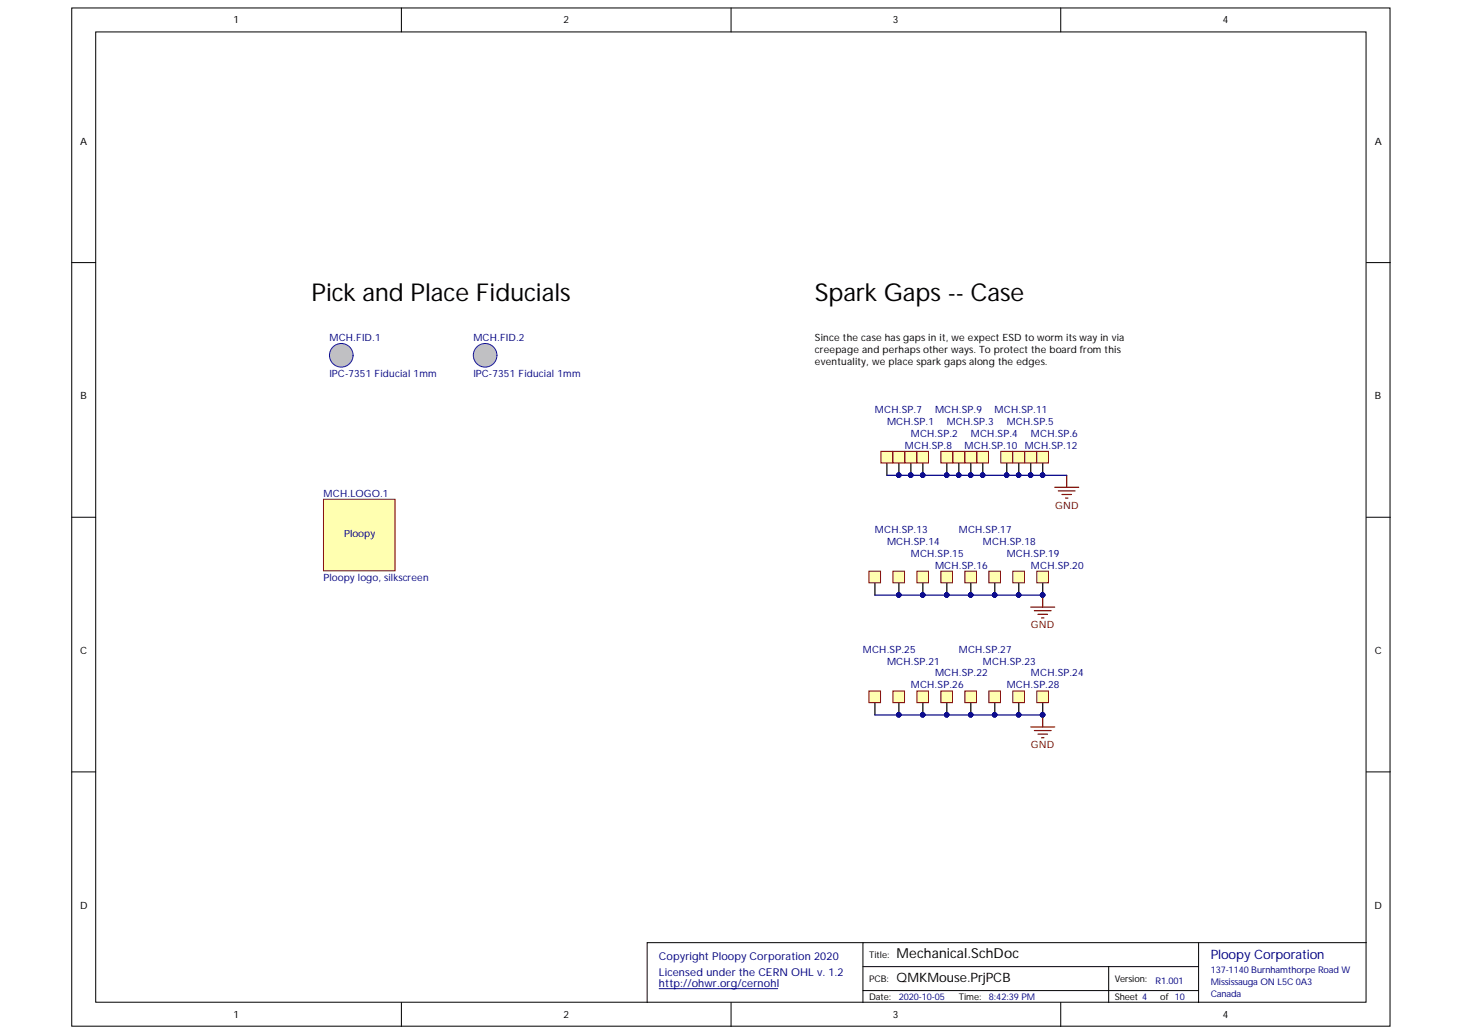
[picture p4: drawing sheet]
<svg xmlns="http://www.w3.org/2000/svg" width="297mm" height="210mm" viewBox="0 0 297 210" stroke-linecap="round" stroke-linejoin="round" font-family="sans-serif">
<g fill="#fff" stroke="#000" stroke-width=".2">
<path d="M14.6 1.6h267.4v206.5h-267.4z"/>
<path d="M19.4 6.5h257.8v196.8h-257.8z"/>
</g>
<g fill="none" stroke="#000" stroke-width=".2">
<path d="M81.4 1.6v4.9M148.3 1.6v4.9M215.2 1.6v4.9M14.6 53.3h4.8M277.2 53.3h4.9M14.6 104.9h4.8M277.2 104.9h4.9M14.6 156.5h4.8M277.2 156.5h4.9M175.1 191.2h-43.8v12.1M175.1 196h68.1M224.9 196v7.3"/>
<path d="M243.2 191.2v12.1M277.2 191.2h-102.1v12.1M81.4 203.3v4.9M148.3 203.3v4.9M175.1 200.9h68.1M215.2 203.3v4.9"/>
</g>
<path d="M133.7 200.5h24.1" fill="none" stroke="#000080" stroke-width=".2"/>
<g fill="#c0c0c0" stroke="#00f" stroke-width=".2">
<circle cx="69.2" cy="72.1" r="2.4"/>
<circle cx="98.4" cy="72.1" r="2.4"/>
</g>
<path d="M165.4 67.2h63.1v12.1h-63.1z" fill="#fff" stroke="#fff" stroke-width=".2"/>
<path d="M214 98.8h4.9M214.7 99.6h3.4M216.4 96.4v2.4M215.5 100.3h1.9M216.2 101h.5" fill="none" stroke="#800000" stroke-width=".24"/>
<path d="M179.9 94v2.4" fill="none" stroke="#000" stroke-width=".24"/>
<path d="M178.7 91.5h2.4v2.4h-2.4z" fill="#ffffb0" stroke="#800000" stroke-width=".2"/>
<path d="M179.9 96.4h36.5" fill="none" stroke="#000080" stroke-width=".24"/>
<g fill="#000080" stroke="#000080" stroke-width=".2">
<circle cx="211.5" cy="96.4" r=".45"/>
<circle cx="209.1" cy="96.4" r=".45"/>
<circle cx="206.7" cy="96.4" r=".45"/>
<circle cx="204.2" cy="96.4" r=".45"/>
<circle cx="199.4" cy="96.4" r=".45"/>
<circle cx="196.9" cy="96.4" r=".45"/>
<circle cx="194.5" cy="96.4" r=".45"/>
<circle cx="192.1" cy="96.4" r=".45"/>
<circle cx="187.2" cy="96.4" r=".45"/>
<circle cx="184.8" cy="96.4" r=".45"/>
<circle cx="182.3" cy="96.4" r=".45"/>
</g>
<path d="M182.4 94v2.4" fill="none" stroke="#000" stroke-width=".24"/>
<path d="M181.2 91.5h2.3v2.4h-2.3z" fill="#ffffb0" stroke="#800000" stroke-width=".2"/>
<g fill="#000080" stroke="#000080" stroke-width=".2">
<circle cx="182.3" cy="96.4" r=".45"/>
<circle cx="184.8" cy="96.4" r=".45"/>
</g>
<path d="M184.8 94v2.4" fill="none" stroke="#000" stroke-width=".24"/>
<path d="M183.6 91.5h2.4v2.4h-2.4z" fill="#ffffb0" stroke="#800000" stroke-width=".2"/>
<g fill="#000080" stroke="#000080" stroke-width=".2">
<circle cx="184.8" cy="96.4" r=".45"/>
<circle cx="187.2" cy="96.4" r=".45"/>
</g>
<path d="M187.2 94v2.4" fill="none" stroke="#000" stroke-width=".24"/>
<path d="M186 91.5h2.4v2.4h-2.4z" fill="#ffffb0" stroke="#800000" stroke-width=".2"/>
<g fill="#000080" stroke="#000080" stroke-width=".2">
<circle cx="187.2" cy="96.4" r=".45"/>
<circle cx="192.1" cy="96.4" r=".45"/>
</g>
<path d="M192.1 94v2.4" fill="none" stroke="#000" stroke-width=".24"/>
<path d="M190.9 91.5h2.4v2.4h-2.4z" fill="#ffffb0" stroke="#800000" stroke-width=".2"/>
<g fill="#000080" stroke="#000080" stroke-width=".2">
<circle cx="192.1" cy="96.4" r=".45"/>
<circle cx="194.5" cy="96.4" r=".45"/>
</g>
<path d="M194.5 94v2.4" fill="none" stroke="#000" stroke-width=".24"/>
<path d="M193.3 91.5h2.4v2.4h-2.4z" fill="#ffffb0" stroke="#800000" stroke-width=".2"/>
<g fill="#000080" stroke="#000080" stroke-width=".2">
<circle cx="194.5" cy="96.4" r=".45"/>
<circle cx="196.9" cy="96.4" r=".45"/>
</g>
<path d="M197 94v2.4" fill="none" stroke="#000" stroke-width=".24"/>
<path d="M195.8 91.5h2.3v2.4h-2.3z" fill="#ffffb0" stroke="#800000" stroke-width=".2"/>
<g fill="#000080" stroke="#000080" stroke-width=".2">
<circle cx="196.9" cy="96.4" r=".45"/>
<circle cx="199.4" cy="96.4" r=".45"/>
</g>
<path d="M199.4 94v2.4" fill="none" stroke="#000" stroke-width=".24"/>
<path d="M198.2 91.5h2.3v2.4h-2.3z" fill="#ffffb0" stroke="#800000" stroke-width=".2"/>
<g fill="#000080" stroke="#000080" stroke-width=".2">
<circle cx="199.4" cy="96.4" r=".45"/>
<circle cx="204.2" cy="96.4" r=".45"/>
</g>
<path d="M204.3 94v2.4" fill="none" stroke="#000" stroke-width=".24"/>
<path d="M203.1 91.5h2.3v2.4h-2.3z" fill="#ffffb0" stroke="#800000" stroke-width=".2"/>
<g fill="#000080" stroke="#000080" stroke-width=".2">
<circle cx="204.2" cy="96.4" r=".45"/>
<circle cx="206.7" cy="96.4" r=".45"/>
</g>
<path d="M206.7 94v2.4" fill="none" stroke="#000" stroke-width=".24"/>
<path d="M205.5 91.5h2.3v2.4h-2.3z" fill="#ffffb0" stroke="#800000" stroke-width=".2"/>
<g fill="#000080" stroke="#000080" stroke-width=".2">
<circle cx="206.7" cy="96.4" r=".45"/>
<circle cx="209.1" cy="96.4" r=".45"/>
</g>
<path d="M209.1 94v2.4" fill="none" stroke="#000" stroke-width=".24"/>
<path d="M207.9 91.5h2.4v2.4h-2.4z" fill="#ffffb0" stroke="#800000" stroke-width=".2"/>
<g fill="#000080" stroke="#000080" stroke-width=".2">
<circle cx="209.1" cy="96.4" r=".45"/>
<circle cx="211.5" cy="96.4" r=".45"/>
</g>
<path d="M211.6 94v2.4" fill="none" stroke="#000" stroke-width=".24"/>
<path d="M210.4 91.5h2.3v2.4h-2.3z" fill="#ffffb0" stroke="#800000" stroke-width=".2"/>
<circle cx="211.5" cy="96.4" r=".45" fill="#000080" stroke="#000080" stroke-width=".2"/>
<path d="M177.5 118.3v2.4" fill="none" stroke="#000" stroke-width=".24"/>
<path d="M176.3 115.8h2.4v2.4h-2.4z" fill="#ffffb0" stroke="#800000" stroke-width=".2"/>
<path d="M182.4 118.3v2.4" fill="none" stroke="#000" stroke-width=".24"/>
<circle cx="182.3" cy="120.7" r=".45" fill="#000080" stroke="#000080" stroke-width=".2"/>
<path d="M181.2 115.8h2.3v2.4h-2.3z" fill="#ffffb0" stroke="#800000" stroke-width=".2"/>
<g fill="#000080" stroke="#000080" stroke-width=".2">
<circle cx="182.3" cy="120.7" r=".45"/>
<circle cx="187.2" cy="120.7" r=".45"/>
</g>
<path d="M187.2 118.3v2.4" fill="none" stroke="#000" stroke-width=".24"/>
<path d="M186 115.8h2.4v2.4h-2.4z" fill="#ffffb0" stroke="#800000" stroke-width=".2"/>
<g fill="#000080" stroke="#000080" stroke-width=".2">
<circle cx="187.2" cy="120.7" r=".45"/>
<circle cx="192.1" cy="120.7" r=".45"/>
</g>
<path d="M192.1 118.3v2.4" fill="none" stroke="#000" stroke-width=".24"/>
<path d="M190.9 115.8h2.4v2.4h-2.4z" fill="#ffffb0" stroke="#800000" stroke-width=".2"/>
<g fill="#000080" stroke="#000080" stroke-width=".2">
<circle cx="192.1" cy="120.7" r=".45"/>
<circle cx="196.9" cy="120.7" r=".45"/>
</g>
<path d="M197 118.3v2.4" fill="none" stroke="#000" stroke-width=".24"/>
<path d="M195.8 115.8h2.3v2.4h-2.3z" fill="#ffffb0" stroke="#800000" stroke-width=".2"/>
<g fill="#000080" stroke="#000080" stroke-width=".2">
<circle cx="196.9" cy="120.7" r=".45"/>
<circle cx="201.8" cy="120.7" r=".45"/>
</g>
<path d="M201.8 118.3v2.4" fill="none" stroke="#000" stroke-width=".24"/>
<path d="M200.6 115.8h2.4v2.4h-2.4z" fill="#ffffb0" stroke="#800000" stroke-width=".2"/>
<g fill="#000080" stroke="#000080" stroke-width=".2">
<circle cx="201.8" cy="120.7" r=".45"/>
<circle cx="206.7" cy="120.7" r=".45"/>
</g>
<path d="M206.7 118.3v2.4" fill="none" stroke="#000" stroke-width=".24"/>
<path d="M205.5 115.8h2.3v2.4h-2.3z" fill="#ffffb0" stroke="#800000" stroke-width=".2"/>
<g fill="#000080" stroke="#000080" stroke-width=".2">
<circle cx="206.7" cy="120.7" r=".45"/>
<circle cx="211.5" cy="120.7" r=".45"/>
</g>
<path d="M211.6 118.3v2.4" fill="none" stroke="#000" stroke-width=".24"/>
<path d="M210.4 115.8h2.3v2.4h-2.3z" fill="#ffffb0" stroke="#800000" stroke-width=".2"/>
<g fill="#000080" stroke="#000080" stroke-width=".2">
<circle cx="211.5" cy="120.7" r=".45"/>
<circle cx="206.7" cy="120.7" r=".45"/>
<circle cx="201.8" cy="120.7" r=".45"/>
<circle cx="196.9" cy="120.7" r=".45"/>
<circle cx="192.1" cy="120.7" r=".45"/>
<circle cx="187.2" cy="120.7" r=".45"/>
<circle cx="182.3" cy="120.7" r=".45"/>
</g>
<path d="M177.5 120.7h34.1" fill="none" stroke="#000080" stroke-width=".24"/>
<path d="M65.6 101.3h14.6v14.5h-14.6z" fill="#ffffb0" stroke="#800000" stroke-width=".2"/>
<path d="M177.5 142.6v2.4" fill="none" stroke="#000" stroke-width=".24"/>
<path d="M176.3 140.1h2.4v2.4h-2.4z" fill="#ffffb0" stroke="#800000" stroke-width=".2"/>
<path d="M182.4 142.6v2.4" fill="none" stroke="#000" stroke-width=".24"/>
<circle cx="182.3" cy="145" r=".45" fill="#000080" stroke="#000080" stroke-width=".2"/>
<path d="M181.2 140.1h2.3v2.4h-2.3z" fill="#ffffb0" stroke="#800000" stroke-width=".2"/>
<g fill="#000080" stroke="#000080" stroke-width=".2">
<circle cx="182.3" cy="145" r=".45"/>
<circle cx="187.2" cy="145" r=".45"/>
</g>
<path d="M187.2 142.6v2.4" fill="none" stroke="#000" stroke-width=".24"/>
<path d="M186 140.1h2.4v2.4h-2.4z" fill="#ffffb0" stroke="#800000" stroke-width=".2"/>
<g fill="#000080" stroke="#000080" stroke-width=".2">
<circle cx="187.2" cy="145" r=".45"/>
<circle cx="192.1" cy="145" r=".45"/>
</g>
<path d="M192.1 142.6v2.4" fill="none" stroke="#000" stroke-width=".24"/>
<path d="M190.9 140.1h2.4v2.4h-2.4z" fill="#ffffb0" stroke="#800000" stroke-width=".2"/>
<g fill="#000080" stroke="#000080" stroke-width=".2">
<circle cx="192.1" cy="145" r=".45"/>
<circle cx="196.9" cy="145" r=".45"/>
</g>
<path d="M197 142.6v2.4" fill="none" stroke="#000" stroke-width=".24"/>
<path d="M195.8 140.1h2.3v2.4h-2.3z" fill="#ffffb0" stroke="#800000" stroke-width=".2"/>
<g fill="#000080" stroke="#000080" stroke-width=".2">
<circle cx="196.9" cy="145" r=".45"/>
<circle cx="201.8" cy="145" r=".45"/>
</g>
<path d="M201.8 142.6v2.4" fill="none" stroke="#000" stroke-width=".24"/>
<path d="M200.6 140.1h2.4v2.4h-2.4z" fill="#ffffb0" stroke="#800000" stroke-width=".2"/>
<g fill="#000080" stroke="#000080" stroke-width=".2">
<circle cx="201.8" cy="145" r=".45"/>
<circle cx="206.7" cy="145" r=".45"/>
</g>
<path d="M206.7 142.6v2.4" fill="none" stroke="#000" stroke-width=".24"/>
<path d="M205.5 140.1h2.3v2.4h-2.3z" fill="#ffffb0" stroke="#800000" stroke-width=".2"/>
<g fill="#000080" stroke="#000080" stroke-width=".2">
<circle cx="206.7" cy="145" r=".45"/>
<circle cx="211.5" cy="145" r=".45"/>
</g>
<path d="M211.6 142.6v2.4" fill="none" stroke="#000" stroke-width=".24"/>
<path d="M210.4 140.1h2.3v2.4h-2.3z" fill="#ffffb0" stroke="#800000" stroke-width=".2"/>
<g fill="#000080" stroke="#000080" stroke-width=".2">
<circle cx="211.5" cy="145" r=".45"/>
<circle cx="206.7" cy="145" r=".45"/>
<circle cx="201.8" cy="145" r=".45"/>
<circle cx="196.9" cy="145" r=".45"/>
<circle cx="192.1" cy="145" r=".45"/>
<circle cx="187.2" cy="145" r=".45"/>
<circle cx="182.3" cy="145" r=".45"/>
<circle cx="211.5" cy="120.7" r=".45"/>
</g>
<path d="M177.5 145h34.1" fill="none" stroke="#000080" stroke-width=".24"/>
<path d="M209.1 123.1h4.9M209.9 123.9h3.4M210.6 124.6h1.9M211.3 125.3h.5M211.6 120.7v2.4M209.1 147.4h4.9M209.9 148.2h3.4M210.6 148.9h1.9M211.3 149.6h.5M211.6 145v2.4" fill="none" stroke="#800000" stroke-width=".24"/>
<g font-size="5">
<text x="63.2" y="61.1">Pick and Place Fiducials</text>
<text x="165.3" y="61.1">Spark Gaps -- Case</text>
</g>
<text font-size="2.8" x="181.9" y="194.2">Mechanical.SchDoc</text>
<text font-size="2.6" fill="#000080" x="245.6" y="194.6">Ploopy Corporation</text>
<text font-size="2.6" x="181.9" y="199.2">QMKMouse.PrjPCB</text>
<g font-size="2.2" fill="#000080">
<text x="133.7" y="194.7">Copyright Ploopy Corporation 2020</text>
<text x="133.7" y="197.9">Licensed under the CERN OHL v. 1.2</text>
<text x="133.7" y="200.2">http://ohwr.org/cernohl</text>
</g>
<g font-size="2">
<text x="47.4" y="4.7">1</text>
<text x="114.3" y="4.7">2</text>
<text x="181.2" y="4.7">3</text>
<text x="248.1" y="4.7">4</text>
<text x="16.2" y="29.3">A</text>
<text x="279" y="29.3">A</text>
<text x="165.3" y="69.2">Since the case has gaps in it, we expect ESD to worm its way in via</text>
<text x="165.3" y="71.5">creepage and perhaps other ways. To protect the board from this</text>
<text x="165.3" y="74">eventuality, we place spark gaps along the edges.</text>
<text x="16.3" y="81">B</text>
<text x="279" y="81">B</text>
<text x="16.2" y="132.7">C</text>
<text x="279" y="132.7">C</text>
<text x="16.2" y="184.3">D</text>
<text x="278.9" y="184.3">D</text>
<text x="47.4" y="206.5">1</text>
<text x="114.3" y="206.5">2</text>
<text x="181.2" y="206.5">3</text>
<text x="248.1" y="206.5">4</text>
</g>
<g font-size="2" fill="#000080">
<text x="66.8" y="69.2">MCH.FID.1</text>
<text x="96" y="69.2">MCH.FID.2</text>
<text x="66.8" y="76.4">IPC-7351 Fiducial 1mm</text>
<text x="96" y="76.4">IPC-7351 Fiducial 1mm</text>
<text x="177.5" y="83.7">MCH.SP.7</text>
<text x="189.7" y="83.7">MCH.SP.9</text>
<text x="201.8" y="83.7">MCH.SP.11</text>
<text x="180" y="86.2">MCH.SP.1</text>
<text x="184.8" y="88.6">MCH.SP.2</text>
<text x="192.1" y="86.2">MCH.SP.3</text>
<text x="197" y="88.6">MCH.SP.4</text>
<text x="204.3" y="86.2">MCH.SP.5</text>
<text x="209.2" y="88.6">MCH.SP.6</text>
<text x="183.6" y="91">MCH.SP.8</text>
<text x="195.7" y="91">MCH.SP.10 MCH.SP.12</text>
<text x="65.7" y="100.7">MCH.LOGO.1</text>
<text x="69.8" y="109">Ploopy</text>
<text x="177.5" y="108.1">MCH.SP.13</text>
<text x="180" y="110.4">MCH.SP.14</text>
<text x="184.8" y="112.9">MCH.SP.15</text>
<text x="194.5" y="108.1">MCH.SP.17</text>
<text x="199.4" y="110.4">MCH.SP.18</text>
<text x="204.3" y="112.9">MCH.SP.19</text>
<text x="65.7" y="117.8">Ploopy logo, silkscreen</text>
<text x="189.7" y="115.3">MCH.SP.16</text>
<text x="209.2" y="115.3">MCH.SP.20</text>
<text x="175.1" y="132.3">MCH.SP.25</text>
<text x="180" y="134.8">MCH.SP.21</text>
<text x="189.7" y="137.2">MCH.SP.22</text>
<text x="194.5" y="132.3">MCH.SP.27</text>
<text x="199.4" y="134.8">MCH.SP.23</text>
<text x="209.2" y="137.2">MCH.SP.24</text>
<text x="184.8" y="139.6">MCH.SP.26</text>
<text x="204.3" y="139.6">MCH.SP.28</text>
</g>
<g font-size="2" fill="#800000">
<text x="214.1" y="103.2">GND</text>
<text x="209.2" y="127.4">GND</text>
<text x="209.2" y="151.8">GND</text>
</g>
<g font-size="1.9">
<text x="176.3" y="194.3">Title:</text>
<text x="176.3" y="202.9">Date:</text>
<text x="176.3" y="199.2">PCB:</text>
<text x="194.5" y="202.9">Time:</text>
<text x="226.2" y="199.2">Version:</text>
<text x="226.2" y="202.9">Sheet 4</text>
<text x="235.4" y="202.9">of 10</text>
</g>
<g font-size="1.9" fill="#000080">
<text x="245.6" y="197.3">137-1140 Burnhamthorpe Road W</text>
<text x="182.3" y="202.9">2020-10-05</text>
<text x="200.6" y="202.9">8:42:39 PM</text>
<text x="234.5" y="199.5">R1.001</text>
<text x="245.6" y="199.7">Mississauga ON L5C 0A3</text>
<text x="245.6" y="202.1">Canada</text>
</g>
</svg>
